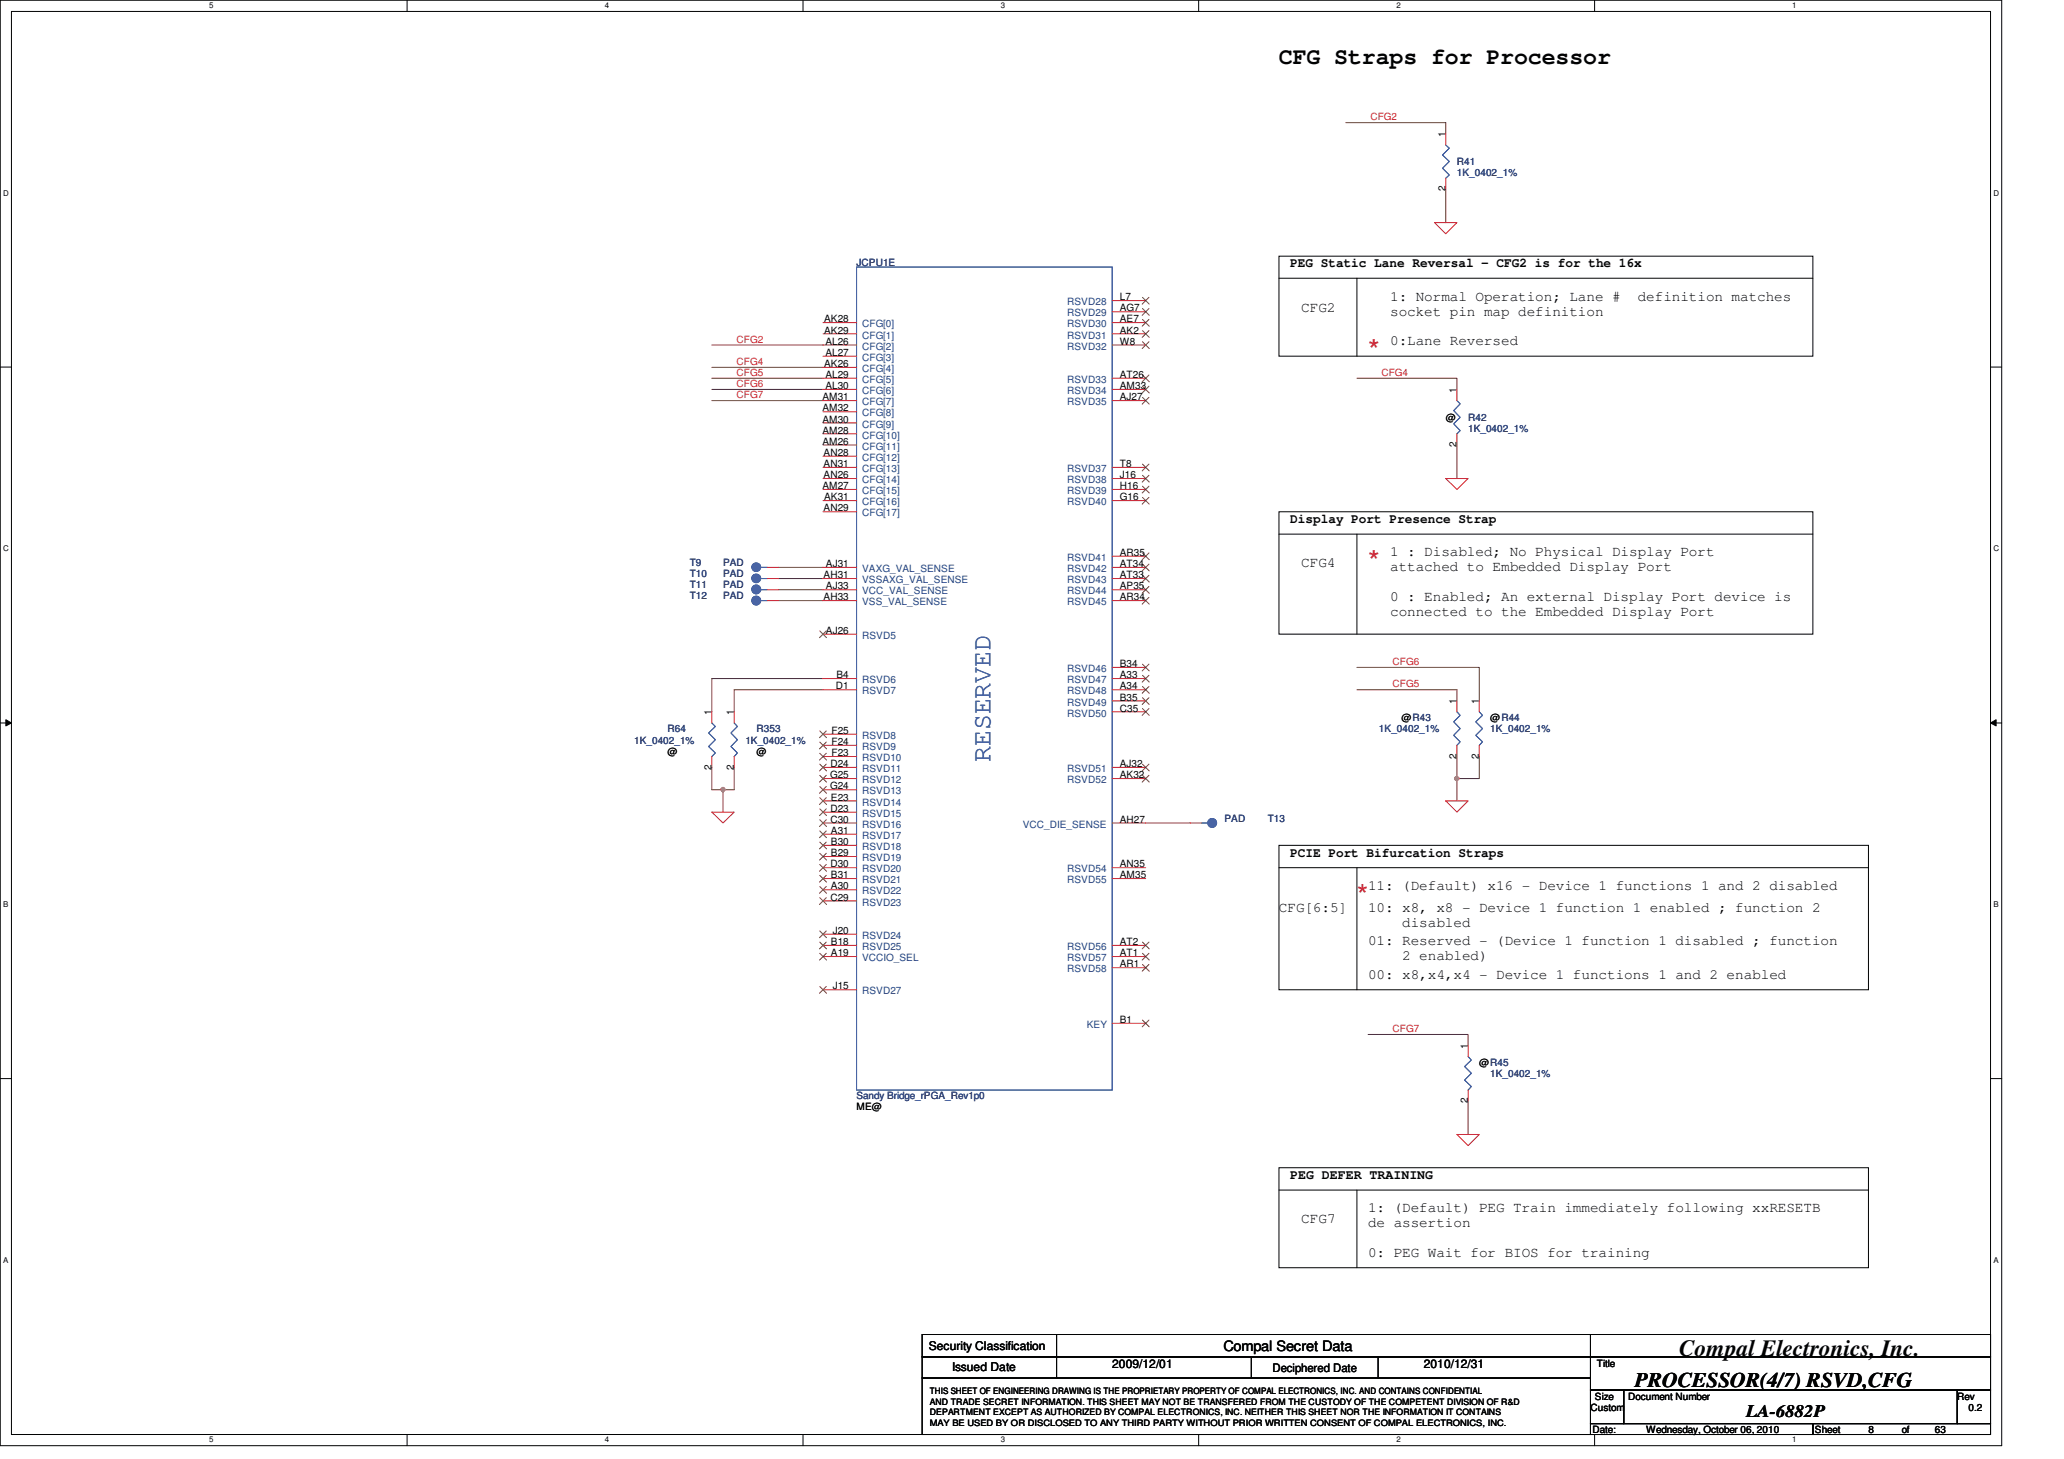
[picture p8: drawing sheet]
<svg xmlns="http://www.w3.org/2000/svg" width="297mm" height="210mm" viewBox="0 0 297 210" stroke-linecap="round" stroke-linejoin="round" font-family="sans-serif">
<path d="M0 0h288.1v208.1h-288.1zM1.6 1.6h284.9v204.9h-284.9z" fill="none" stroke="#010202" stroke-width=".14"/>
<g fill="#fff">
<path d="M30.1 .2h.6v1.2h-.6z"/>
<path d="M30.1 206.6h.6v1.2h-.6z"/>
</g>
<path d="M58.6 0v1.6M58.6 206.5v1.6" fill="none" stroke="#010202" stroke-width=".14"/>
<g fill="#fff">
<path d="M87 .2h.6v1.2h-.6z"/>
<path d="M87 206.6h.6v1.2h-.6z"/>
</g>
<path d="M115.6 0v1.6M115.6 206.5v1.6" fill="none" stroke="#010202" stroke-width=".14"/>
<g fill="#fff">
<path d="M144 .2h.6v1.2h-.6z"/>
<path d="M144 206.6h.6v1.2h-.6z"/>
</g>
<path d="M172.5 0v1.6M172.5 206.5v1.6" fill="none" stroke="#010202" stroke-width=".14"/>
<g fill="#fff">
<path d="M201 .2h.5v1.2h-.5z"/>
<path d="M201 206.6h.5v1.2h-.5z"/>
</g>
<path d="M229.5 0v1.6M229.5 206.5v1.6" fill="none" stroke="#010202" stroke-width=".14"/>
<g fill="#fff">
<path d="M257.9 .2h.6v1.2h-.6z"/>
<path d="M257.9 206.6h.6v1.2h-.6z"/>
<path d="M.5 27.2h.7v1.2h-.7z"/>
<path d="M286.9 27.2h.8v1.2h-.8z"/>
<path d="M.5 78.4h.7v1.2h-.7z"/>
<path d="M286.9 78.4h.8v1.2h-.8z"/>
</g>
<path d="M0 52.8h1.6M286.5 52.8h1.6" fill="none" stroke="#010202" stroke-width=".14"/>
<g fill="#fff">
<path d="M.5 129.6h.7v1.2h-.7z"/>
<path d="M286.9 129.6h.7v1.2h-.7z"/>
</g>
<path d="M0 104.1h1.6M286.5 104.1h1.6" fill="none" stroke="#010202" stroke-width=".14"/>
<path d="M.8 103.6l.8 .5-.8 .4z" fill="#010202"/>
<path d="M.8 103.6l.8 .5-.8 .4z" fill="none" stroke="#010202" stroke-width=".14"/>
<path d="M286.5 104.1l.8-.5v.9z" fill="#010202"/>
<path d="M286.5 104.1l.8-.5v.9z" fill="none" stroke="#010202" stroke-width=".14"/>
<g fill="#fff">
<path d="M.5 180.8h.7v1.2h-.7z"/>
<path d="M286.9 180.8h.7v1.2h-.7z"/>
</g>
<path d="M0 155.2h1.6M286.5 155.2h1.6" fill="none" stroke="#010202" stroke-width=".14"/>
<path d="M195.3 54.4h14.4v1.6M209.7 64v4.9M195.3 96.1h17.6v4.8M209.7 108.9v6.4M212.9 108.9v3.2h-3.2" fill="none" stroke="#7f1442" stroke-width=".14"/>
<circle cx="209.7" cy="112" r=".31" fill="#b9529f"/>
<circle cx="209.7" cy="112" r=".31" fill="none" stroke="#b9529f" stroke-width=".14"/>
<g fill="none" stroke="#7f1442" stroke-width=".14">
<path d="M193.7 17.6h14.4v1.7M208.1 27.3v4.7M102.4 54.4h16M102.4 49.7h16M102.4 52.9h16M102.4 56h16M102.4 57.7h16M112.1 81.7h6.3M112.1 83.3h6.3M112.1 84.9h6.3M112.1 86.4h6.3M118.4 99.3h-12.7v3.1"/>
<path d="M118.4 97.7h-16v4.7M195.3 99.3h14.4v1.6M102.4 110.4v3.3M105.7 110.4v3.3h-1.6v3.2M164.9 118.4h6.4M196.9 148.9h14.4v1.5M211.3 158.4v4.9"/>
</g>
<circle cx="104" cy="113.6" r=".31" fill="#b9529f"/>
<circle cx="104" cy="113.6" r=".31" fill="none" stroke="#b9529f" stroke-width=".14"/>
<path d="M102.4 113.7h1.7" fill="none" stroke="#7f1442" stroke-width=".14"/>
<path d="M206.5 32h3.2l-1.6 1.7zM208.1 68.9h3.2l-1.6 1.5zM102.4 116.9h3.3l-1.6 1.5zM208.1 115.3h3.2l-1.6 1.6zM209.7 163.3h3.2l-1.6 1.6z" fill="none" stroke="#ed2024" stroke-width=".14"/>
<g fill="none" stroke="#010202" stroke-width=".14">
<path d="M184.1 36.9h76.8v14.4h-76.8zM184.1 40h76.8M195.3 40v11.3M184.1 73.7h76.8v17.6h-76.8zM184.1 76.9h76.8M195.3 76.9v14.4M184.1 121.7h84.8v20.7h-84.8zM184.1 124.9h84.8M195.3 124.9v17.5M184.1 168.1h84.8v14.4h-84.8zM184.1 171.3h84.8M195.3 171.3v11.2"/>
<path d="M132.7 192.1h96.2v3.2h-96.2zM132.7 195.3h96.2v3h-96.2zM132.7 198.3h96.2v8.2h-96.2zM152.1 192.1v6.2M180.1 195.3v3M198.3 195.3v3M228.9 192.1h57.6v3.2h-57.6zM228.9 195.3h57.6v4.8h-57.6zM228.9 200.1h4.8v4.8h-4.8zM228.9 204.9h32v1.6h-32zM233.7 200.1h48v4.8h-48zM260.9 204.9h25.6v1.6h-25.6z"/>
<path d="M281.7 200.1h4.8v4.8h-4.8z"/>
</g>
<circle cx="108.8" cy="81.6" r=".63" fill="#3953a4"/>
<g fill="none" stroke="#3953a4" stroke-width=".14">
<path d="M109.5 81.7h.9"/>
<circle cx="108.8" cy="81.6" r=".63"/>
</g>
<circle cx="108.8" cy="81.6" r=".63" fill="#3953a4"/>
<g fill="none" stroke="#3953a4" stroke-width=".14">
<path d="M109.5 81.7h.9M211.3 152.1l.4 .5-.9 .9 .9 1-.9 .9 .9 1-.4 .5"/>
<circle cx="108.8" cy="81.6" r=".63"/>
</g>
<path d="M110.4 81.7h1.7M211.3 150.4v1.7M211.3 156.9v1.6" fill="none" stroke="#ed2024" stroke-width=".14"/>
<circle cx="108.8" cy="84.8" r=".64" fill="#3953a4"/>
<g fill="none" stroke="#3953a4" stroke-width=".14">
<path d="M109.5 84.9h.9"/>
<circle cx="108.8" cy="84.8" r=".64"/>
</g>
<circle cx="108.8" cy="84.8" r=".64" fill="#3953a4"/>
<g fill="none" stroke="#3953a4" stroke-width=".14">
<path d="M109.5 84.9h.9M212.9 102.4l.5 .6-1 .9 1 1-1 .9 1 1-.5 .5"/>
<circle cx="108.8" cy="84.8" r=".64"/>
</g>
<path d="M110.4 84.9h1.7M212.9 100.9v1.5M212.9 107.3v1.6" fill="none" stroke="#ed2024" stroke-width=".14"/>
<circle cx="174.4" cy="118.4" r=".64" fill="#3953a4"/>
<g fill="none" stroke="#3953a4" stroke-width=".14">
<path d="M172.9 118.4h.9"/>
<circle cx="174.4" cy="118.4" r=".64"/>
</g>
<circle cx="174.4" cy="118.4" r=".64" fill="#3953a4"/>
<g fill="none" stroke="#3953a4" stroke-width=".14">
<path d="M105.7 104.1l.4 .5-.9 .9 .9 1-.9 .9 .9 1-.4 .5M172.9 118.4h.9"/>
<circle cx="174.4" cy="118.4" r=".64"/>
</g>
<path d="M105.7 102.4v1.7M105.7 108.9v1.5M171.3 118.4h1.6" fill="none" stroke="#ed2024" stroke-width=".14"/>
<circle cx="108.8" cy="83.2" r=".63" fill="#3953a4"/>
<g fill="none" stroke="#3953a4" stroke-width=".14">
<path d="M109.5 83.3h.9"/>
<circle cx="108.8" cy="83.2" r=".63"/>
</g>
<circle cx="108.8" cy="83.2" r=".63" fill="#3953a4"/>
<g fill="none" stroke="#3953a4" stroke-width=".14">
<path d="M109.5 83.3h.9M209.7 102.4l.4 .6-.9 .9 .9 1-.9 .9 .9 1-.4 .5"/>
<circle cx="108.8" cy="83.2" r=".63"/>
</g>
<path d="M110.4 83.3h1.7M209.7 100.9v1.5M209.7 107.3v1.6" fill="none" stroke="#ed2024" stroke-width=".14"/>
<circle cx="108.8" cy="86.4" r=".64" fill="#3953a4"/>
<g fill="none" stroke="#3953a4" stroke-width=".14">
<path d="M109.5 86.4h.9"/>
<circle cx="108.8" cy="86.4" r=".64"/>
</g>
<circle cx="108.8" cy="86.4" r=".64" fill="#3953a4"/>
<g fill="none" stroke="#3953a4" stroke-width=".14">
<path d="M123.3 38.4h36.8v118.5h-36.8zM208.1 20.9l.5 .4-1 1 1 .9-1 1 1 1-.5 .5M209.7 57.7l.4 .4-.9 1 .9 1-.9 .9 .9 1-.4 .4M109.5 86.4h.9M102.4 104.1l.6 .5-1 .9 1 1-1 .9 1 1-.6 .5"/>
<circle cx="108.8" cy="86.4" r=".64"/>
</g>
<g fill="none" stroke="#ed2024" stroke-width=".14">
<path d="M208.1 19.3v1.6M208.1 25.7v1.6M118.4 46.4h4.9M118.4 48h4.9M118.4 49.7h4.9M118.4 51.3h4.9M118.4 52.9h4.9M118.4 54.4h4.9M118.4 56h4.9M118.4 57.7h4.9M118.4 59.3h4.9M160.1 46.4h4.8"/>
<path d="M160.1 48h4.8M160.1 49.7h4.8M160.1 54.4h4.8M160.1 56h4.8M160.1 57.7h4.8M160.1 43.3h4.8M160.1 44.9h4.8M209.7 56v1.7M118.4 60.9h4.9M118.4 62.4h4.9M118.4 64h4.9M118.4 65.7h4.9"/>
<path d="M118.4 67.3h4.9M118.4 68.9h4.9M118.4 70.4h4.9M118.4 72h4.9M118.4 73.7h4.9M160.1 67.3h4.8M160.1 68.9h4.8M160.1 70.4h4.8M160.1 72h4.8M209.7 62.4v1.6M110.4 86.4h1.7M118.4 86.4h4.9"/>
<path d="M118.4 81.7h4.9M118.4 83.3h4.9M118.4 97.7h4.9M118.4 99.3h4.9M118.4 84.9h4.9M118.4 91.3h4.9M160.1 86.4h4.8M160.1 81.7h4.8M160.1 80h4.8M160.1 83.3h4.8M160.1 96.1h4.8M160.1 97.7h4.8"/>
<path d="M160.1 99.3h4.8M160.1 84.9h4.8M102.4 102.4v1.7M102.4 108.9v1.5M118.4 110.4h4.9M118.4 112.1h4.9M118.4 118.4h4.9M118.4 116.9h4.9M118.4 105.7h4.9M118.4 107.3h4.9M118.4 113.7h4.9M118.4 115.3h4.9"/>
<path d="M118.4 108.9h4.9M160.1 100.9h4.8M160.1 102.4h4.8M160.1 110.4h4.8M160.1 112.1h4.8M160.1 118.4h4.8M118.4 136.1h4.9M118.4 137.7h4.9M118.4 120.1h4.9M118.4 121.7h4.9M118.4 124.9h4.9M118.4 123.3h4.9"/>
<path d="M118.4 128.1h4.9M118.4 126.4h4.9M118.4 129.7h4.9M118.4 134.4h4.9M160.1 136.1h4.8M160.1 137.7h4.8M160.1 139.3h4.8M160.1 124.9h4.8M160.1 126.4h4.8M118.4 142.4h4.9M160.1 147.3h4.8"/>
</g>
<g fill="none" stroke="#7f421c" stroke-width=".14">
<path d="M164.4 55.6l1 1M164.4 57.2l1 1M164.4 46l1 .9M164.4 47.6l1 1M164.4 42.8l1 1M164.4 44.4l1 1M164.4 49.2l1 1M164.4 54l1 .9M165.4 55.6l-1 1M165.4 57.2l-1 1M165.4 46l-1 .9M165.4 47.6l-1 1"/>
<path d="M165.4 42.8l-1 1M165.4 44.4l-1 1M165.4 49.2l-1 1M165.4 54l-1 .9M164.4 68.4l1 1M164.4 70l1 .9M164.4 71.6l1 1M164.4 79.6l1 1M164.4 66.8l1 1M165.4 68.4l-1 1M165.4 70l-1 .9M165.4 71.6l-1 1"/>
<path d="M165.4 79.6l-1 1M165.4 66.8l-1 1M118 90.8l1 1M118.9 90.8l-1 1M164.4 81.2l1 1M164.4 82.8l1 1M164.4 86l1 .9M164.4 95.6l1 1M164.4 97.2l1 1M164.4 98.8l1 1M164.4 84.4l1 1M165.4 81.2l-1 1"/>
<path d="M165.4 82.8l-1 1M165.4 86l-1 .9M165.4 95.6l-1 1M165.4 97.2l-1 1M165.4 98.8l-1 1M165.4 84.4l-1 1M118 118l1 1M118 116.4l1 1M118 119.6l1 1M118 105.2l1 1M118 106.8l1 1M118 110l1 1"/>
<path d="M118 111.6l1 1M118 113.2l1 1M118 114.8l1 1M118 108.4l1 1M118.9 116.4l-1 1M118.9 118l-1 1M118.9 119.6l-1 1M118.9 105.2l-1 1M118.9 106.8l-1 1M118.9 110l-1 1M118.9 111.6l-1 1M118.9 113.2l-1 1"/>
<path d="M118.9 114.8l-1 1M118.9 108.4l-1 1M164.4 100.4l1 1M164.4 102l1 1M164.4 110l1 1M164.4 111.6l1 1M165.4 100.4l-1 1M165.4 102l-1 1M165.4 110l-1 1M165.4 111.6l-1 1M118 121.2l1 1M118 124.4l1 1"/>
<path d="M118 122.8l1 1M118 127.6l1 1M118 126l1 1M118 129.2l1 1M118 134l1 1M118 135.6l1 1M118 137.2l1 1M118.9 121.2l-1 1M118.9 124.4l-1 1M118.9 122.8l-1 1M118.9 127.6l-1 1M118.9 126l-1 1"/>
<path d="M118.9 129.2l-1 1M118.9 134l-1 1M118.9 135.6l-1 1M118.9 137.2l-1 1M164.4 135.6l1 1M164.4 137.2l1 1M164.4 138.8l1 1M165.4 135.6l-1 1M165.4 137.2l-1 1M165.4 138.8l-1 1M118 142l1 1M118.9 142l-1 1"/>
<path d="M164.4 146.8l1 1M165.4 146.8l-1 1"/>
</g>
<circle cx="209.7" cy="112" r=".31" fill="#b9529f"/>
<circle cx="209.7" cy="112" r=".31" fill="none" stroke="#b9529f" stroke-width=".14"/>
<circle cx="104" cy="113.6" r=".31" fill="#b9529f"/>
<circle cx="104" cy="113.6" r=".31" fill="none" stroke="#b9529f" stroke-width=".14"/>
<g font-size="4.3" fill="#ed2024">
<text x="196.9" y="51.9">*</text>
<text x="196.9" y="82.3">*</text>
<text x="195.3" y="130.3">*</text>
</g>
<text font-size="3.8" fill="#3953a4" x="142.5" y="109.7" transform="rotate(-90 142.5 109.7)">RESERVED</text>
<g font-size="3.3" fill="#010202">
<text x="184.1" y="9.2">CFG Straps for Processor</text>
<text x="241.7" y="195.1">Compal Electronics, Inc.</text>
</g>
<text font-size="3" fill="#010202" x="235.3" y="199.6">PROCESSOR(4/7) RSVD,CFG</text>
<text font-size="2.5" fill="#010202" x="251.3" y="204">LA-6882P</text>
<g font-size="2.1" fill="#010202">
<text x="187.3" y="44.9">CFG2</text>
<text x="200.1" y="43.3">1: Normal Operation; Lane #</text>
<text x="200.1" y="45.4">socket pin map definition</text>
<text x="235.7" y="43.3">definition matches</text>
<text x="200.1" y="49.7">0:Lane Reversed</text>
<text x="187.3" y="81.7">CFG4</text>
<text x="200.1" y="80">1 : Disabled; No Physical Display Port</text>
<text x="200.1" y="82.2">attached to Embedded Display Port</text>
<text x="200.1" y="86.5">0 : Enabled; An external Display Port device is</text>
<text x="200.1" y="88.6">connected to the Embedded Display Port</text>
<text x="184.1" y="131.3">CFG[6:5]</text>
<text x="196.9" y="131.3">10: x8, x8 - Device 1 function 1 enabled ; function 2</text>
<text x="196.9" y="128.1">11: (Default) x16 - Device 1 functions 1 and 2 disabled</text>
<text x="196.9" y="136.1">01: Reserved - (Device 1 function 1 disabled ; function</text>
<text x="201.8" y="133.4">disabled</text>
<text x="196.9" y="140.9">00: x8,x4,x4 - Device 1 functions 1 and 2 enabled</text>
<text x="201.8" y="138.2">2 enabled)</text>
<text x="187.3" y="176.1">CFG7</text>
<text x="196.9" y="174.5">1: (Default) PEG Train immediately following xxRESETB</text>
<text x="196.9" y="176.7">de assertion</text>
<text x="196.9" y="180.9">0: PEG Wait for BIOS for training</text>
<text x="176.1" y="194.5">Compal Secret Data</text>
</g>
<g font-size="1.9" fill="#010202">
<text x="185.7" y="38.5">PEG Static Lane Reversal - CFG2 is for the 16x</text>
<text x="185.7" y="75.3">Display Port Presence Strap</text>
<text x="185.7" y="123.3">PCIE Port Bifurcation Straps</text>
<text x="185.7" y="169.7">PEG DEFER TRAINING</text>
</g>
<g font-size="1.7" fill="#010202">
<text x="133.7" y="194.3">Security Classification</text>
<text x="137" y="197.4">Issued Date</text>
<text x="160.1" y="196.9">2009/12/01</text>
<text x="183.1" y="197.4">Deciphered Date</text>
<text x="204.9" y="196.9">2010/12/31</text>
</g>
<g font-size="1.4" fill="#ed2024">
<text x="197.2" y="17.3">CFG2</text>
<text x="106" y="49.3">CFG2</text>
<text x="106" y="52.5">CFG4</text>
<text x="106" y="55.7">CFG6</text>
<text x="106" y="57.3">CFG7</text>
<text x="106" y="54.1">CFG5</text>
<text x="198.8" y="54.1">CFG4</text>
<text x="200.4" y="95.7">CFG6</text>
<text x="200.4" y="98.9">CFG5</text>
<text x="200.4" y="148.5">CFG7</text>
</g>
<g font-size="1.4" fill="#010202">
<text x="208" y="19.8" transform="rotate(-90 208 19.8)">1</text>
<text x="208" y="27.6" transform="rotate(-90 208 27.6)">2</text>
<text x="118.6" y="46.4">AK28</text>
<text x="161.2" y="46.4">AE7</text>
<text x="161.2" y="43.2">L7</text>
<text x="161.2" y="44.8">AG7</text>
<text x="118.6" y="48">AK29</text>
<text x="118.6" y="52.8">AK26</text>
<text x="118.8" y="49.6">AL26</text>
<text x="118.8" y="51.2">AL27</text>
<text x="161.2" y="48">AK2</text>
<text x="161.2" y="49.6">W8</text>
<text x="118.4" y="57.6">AM31</text>
<text x="118.4" y="59.2">AM32</text>
<text x="118.8" y="54.4">AL29</text>
<text x="118.8" y="56">AL30</text>
<text x="161.2" y="56">AM33</text>
<text x="161.2" y="57.6">AJ27</text>
<text x="161.2" y="54.4">AT26</text>
<text x="209.6" y="56.6" transform="rotate(-90 209.6 56.6)">1</text>
<text x="118.4" y="60.8">AM30</text>
<text x="118.4" y="62.4">AM28</text>
<text x="118.4" y="64">AM26</text>
<text x="118.5" y="65.6">AN28</text>
<text x="208.1" y="60.6">@</text>
<text x="209.6" y="64.3" transform="rotate(-90 209.6 64.3)">2</text>
<text x="118.4" y="70.4">AM27</text>
<text x="118.5" y="67.2">AN31</text>
<text x="118.5" y="68.8">AN26</text>
<text x="161.2" y="68.8">J16</text>
<text x="161.2" y="70.4">H16</text>
<text x="161.2" y="67.2">T8</text>
<text x="118.5" y="73.6">AN29</text>
<text x="118.6" y="72">AK31</text>
<text x="161.2" y="72">G16</text>
<text x="118.5" y="83.2">AH31</text>
<text x="118.9" y="81.6">AJ31</text>
<text x="161.2" y="81.6">AT34</text>
<text x="161.2" y="80">AR35</text>
<text x="161.2" y="83.2">AT33</text>
<text x="118.5" y="86.4">AH33</text>
<text x="118.9" y="84.8">AJ33</text>
<text x="161.2" y="86.4">AR34</text>
<text x="161.2" y="84.8">AP35</text>
<text x="118.9" y="91.2">AJ26</text>
<text x="120.3" y="99.2">D1</text>
<text x="120.4" y="97.6">B4</text>
<text x="161.2" y="96">B34</text>
<text x="161.2" y="97.6">A33</text>
<text x="161.2" y="99.2">A34</text>
<text x="161.2" y="100.8">B35</text>
<text x="209.6" y="101.3" transform="rotate(-90 209.6 101.3)">1</text>
<text x="212.8" y="101.3" transform="rotate(-90 212.8 101.3)">1</text>
<text x="102.4" y="103" transform="rotate(-90 102.4 103)">1</text>
<text x="105.6" y="103" transform="rotate(-90 105.6 103)">1</text>
<text x="119.7" y="105.6">F25</text>
<text x="119.7" y="107.2">F24</text>
<text x="161.2" y="102.4">C35</text>
<text x="201.7" y="103.8">@R43</text>
<text x="214.5" y="103.8">@R44</text>
<text x="96.1" y="108.6">@</text>
<text x="102.4" y="110.8" transform="rotate(-90 102.4 110.8)">2</text>
<text x="105.6" y="110.8" transform="rotate(-90 105.6 110.8)">2</text>
<text x="108.9" y="108.6">@</text>
<text x="119.5" y="112">G25</text>
<text x="119.5" y="113.6">G24</text>
<text x="119.5" y="110.4">D24</text>
<text x="119.7" y="108.8">F23</text>
<text x="161.2" y="110.4">AJ32</text>
<text x="161.2" y="112">AK32</text>
<text x="209.6" y="109.2" transform="rotate(-90 209.6 109.2)">2</text>
<text x="212.8" y="109.2" transform="rotate(-90 212.8 109.2)">2</text>
<text x="119.5" y="118.4">C30</text>
<text x="119.5" y="116.8">D23</text>
<text x="119.6" y="115.2">E23</text>
<text x="161.2" y="118.4">AH27</text>
<text x="119.5" y="124.8">D30</text>
<text x="119.6" y="120">A31</text>
<text x="119.6" y="121.6">B30</text>
<text x="119.6" y="123.2">B29</text>
<text x="161.2" y="124.8">AN35</text>
<text x="119.5" y="129.6">C29</text>
<text x="119.6" y="128">A30</text>
<text x="119.6" y="126.4">B31</text>
<text x="161.2" y="126.4">AM35</text>
<text x="119.6" y="136">B18</text>
<text x="119.6" y="137.6">A19</text>
<text x="119.8" y="134.4">J20</text>
<text x="161.2" y="136">AT2</text>
<text x="161.2" y="137.6">AT1</text>
<text x="119.8" y="142.4">J15</text>
<text x="161.2" y="139.2">AR1</text>
<text x="161.2" y="147.2">B1</text>
<text x="211.2" y="151" transform="rotate(-90 211.2 151)">1</text>
<text x="212.9" y="153.4">@R45</text>
<text x="123.3" y="159.8">ME@</text>
<text x="211.2" y="158.8" transform="rotate(-90 211.2 158.8)">2</text>
<text x="229.8" y="196.8">Title</text>
<text x="228.9" y="203">Custom</text>
<text x="229.5" y="201.4">Size</text>
<text x="234.3" y="201.4">Document Number</text>
<text x="281.7" y="201.4">Rev</text>
<text x="283.3" y="203">0.2</text>
<text x="229.2" y="206.2">Date:</text>
<text x="236.9" y="206.2">Wednesday, October 06, 2010</text>
<text x="261.2" y="206.2">Sheet</text>
<text x="268.9" y="206.2">8</text>
<text x="273.7" y="206.2">of</text>
<text x="278.5" y="206.2">63</text>
</g>
<g font-size="1.4" fill="#282973">
<text x="209.7" y="23.8">R41</text>
<text x="209.7" y="25.4">1K_0402_1%</text>
<text x="123.3" y="38.2">JCPU1E</text>
<text x="211.3" y="60.6">R42</text>
<text x="211.3" y="62.2">1K_0402_1%</text>
<text x="99.3" y="81.4">T9</text>
<text x="99.3" y="83">T10</text>
<text x="104.1" y="81.4">PAD</text>
<text x="104.1" y="83">PAD</text>
<text x="99.3" y="84.6">T11</text>
<text x="99.3" y="86.2">T12</text>
<text x="104.1" y="84.6">PAD</text>
<text x="104.1" y="86.2">PAD</text>
<text x="91.3" y="107">1K_0402_1%</text>
<text x="96.1" y="105.4">R64</text>
<text x="107.3" y="107">1K_0402_1%</text>
<text x="108.9" y="105.4">R353</text>
<text x="198.5" y="105.4">1K_0402_1%</text>
<text x="214.5" y="105.4">1K_0402_1%</text>
<text x="176.2" y="118.2">PAD</text>
<text x="182.5" y="118.2">T13</text>
<text x="214.5" y="155">1K_0402_1%</text>
<text x="123.3" y="158.2">Sandy Bridge_rPGA_Rev1p0</text>
</g>
<g font-size="1.4" fill="#1d437e">
<text x="124.1" y="47.1">CFG[0]</text>
<text x="153.6" y="47.1">RSVD30</text>
<text x="153.6" y="43.9">RSVD28</text>
<text x="153.6" y="45.5">RSVD29</text>
<text x="124.1" y="48.7">CFG[1]</text>
<text x="124.1" y="50.3">CFG[2]</text>
<text x="124.1" y="51.9">CFG[3]</text>
<text x="124.1" y="53.5">CFG[4]</text>
<text x="153.6" y="48.7">RSVD31</text>
<text x="153.6" y="50.3">RSVD32</text>
<text x="124.1" y="55.1">CFG[5]</text>
<text x="124.1" y="56.7">CFG[6]</text>
<text x="124.1" y="58.3">CFG[7]</text>
<text x="124.1" y="59.9">CFG[8]</text>
<text x="153.6" y="56.7">RSVD34</text>
<text x="153.6" y="58.3">RSVD35</text>
<text x="153.6" y="55.1">RSVD33</text>
<text x="124.1" y="61.5">CFG[9]</text>
<text x="124.1" y="63.1">CFG[10]</text>
<text x="124.1" y="64.7">CFG[11]</text>
<text x="124.1" y="66.3">CFG[12]</text>
<text x="124.1" y="67.9">CFG[13]</text>
<text x="124.1" y="69.6">CFG[14]</text>
<text x="124.1" y="71.1">CFG[15]</text>
<text x="153.6" y="69.6">RSVD38</text>
<text x="153.6" y="71.1">RSVD39</text>
<text x="153.6" y="67.9">RSVD37</text>
<text x="124.1" y="72.7">CFG[16]</text>
<text x="124.1" y="74.3">CFG[17]</text>
<text x="153.6" y="72.7">RSVD40</text>
<text x="124.1" y="82.3">VAXG_VAL_SENSE</text>
<text x="124.1" y="83.9">VSSAXG_VAL_SENSE</text>
<text x="153.6" y="82.3">RSVD42</text>
<text x="153.6" y="80.7">RSVD41</text>
<text x="153.6" y="83.9">RSVD43</text>
<text x="124.1" y="85.6">VCC_VAL_SENSE</text>
<text x="124.1" y="87.1">VSS_VAL_SENSE</text>
<text x="153.6" y="87.1">RSVD45</text>
<text x="153.6" y="85.6">RSVD44</text>
<text x="124.1" y="91.9">RSVD5</text>
<text x="124.1" y="98.3">RSVD6</text>
<text x="124.1" y="99.9">RSVD7</text>
<text x="153.6" y="96.7">RSVD46</text>
<text x="153.6" y="98.3">RSVD47</text>
<text x="153.6" y="99.9">RSVD48</text>
<text x="153.6" y="101.6">RSVD49</text>
<text x="124.1" y="106.3">RSVD8</text>
<text x="124.1" y="107.9">RSVD9</text>
<text x="153.6" y="103.1">RSVD50</text>
<text x="124.1" y="111.1">RSVD11</text>
<text x="124.1" y="112.7">RSVD12</text>
<text x="124.1" y="109.6">RSVD10</text>
<text x="153.6" y="111.1">RSVD51</text>
<text x="153.6" y="112.7">RSVD52</text>
<text x="124.1" y="119.1">RSVD16</text>
<text x="124.1" y="117.6">RSVD15</text>
<text x="124.1" y="114.3">RSVD13</text>
<text x="124.1" y="115.9">RSVD14</text>
<text x="147.2" y="119.1">VCC_DIE_SENSE</text>
<text x="124.1" y="120.7">RSVD17</text>
<text x="124.1" y="122.3">RSVD18</text>
<text x="124.1" y="125.6">RSVD20</text>
<text x="124.1" y="123.9">RSVD19</text>
<text x="153.6" y="125.6">RSVD54</text>
<text x="124.1" y="128.7">RSVD22</text>
<text x="124.1" y="127.1">RSVD21</text>
<text x="124.1" y="130.3">RSVD23</text>
<text x="153.6" y="127.1">RSVD55</text>
<text x="124.1" y="135.1">RSVD24</text>
<text x="124.1" y="136.7">RSVD25</text>
<text x="153.6" y="136.7">RSVD56</text>
<text x="124.1" y="143.1">RSVD27</text>
<text x="124.1" y="138.3">VCCIO_SEL</text>
<text x="153.6" y="138.3">RSVD57</text>
<text x="153.6" y="140">RSVD58</text>
<text x="156.4" y="148">KEY</text>
</g>
<g font-size="1.3" fill="#010202">
<text x="133.8" y="203.7">DEPARTMENT EXCEPT AS AUTHORIZED BY COMPAL ELECTRONICS, INC. NEITHER THIS SHEET NOR THE INFORMATION IT CONTAINS</text>
<text x="133.8" y="200.6">THIS SHEET OF ENGINEERING DRAWING IS THE PROPRIETARY PROPERTY OF COMPAL ELECTRONICS, INC. AND CONTAINS CONFIDENTIAL</text>
<text x="133.8" y="202.1">AND TRADE SECRET INFORMATION. THIS SHEET MAY NOT BE TRANSFERED FROM THE CUSTODY OF THE COMPETENT DIVISION OF R&amp;D</text>
<text x="133.8" y="205.2">MAY BE USED BY OR DISCLOSED TO ANY THIRD PARTY WITHOUT PRIOR WRITTEN CONSENT OF COMPAL ELECTRONICS, INC.</text>
</g>
<g font-size="1.1" fill="#010202">
<text x="30.1" y="1.2">5</text>
<text x="87" y="1.2">4</text>
<text x="144" y="1.2">3</text>
<text x="201" y="1.2">2</text>
<text x="257.9" y="1.2">1</text>
<text x=".5" y="28.2">D</text>
<text x="286.9" y="28.2">D</text>
<text x=".5" y="79.4">C</text>
<text x="286.9" y="79.4">C</text>
<text x=".5" y="130.6">B</text>
<text x="286.9" y="130.6">B</text>
<text x=".5" y="181.8">A</text>
<text x="286.9" y="181.8">A</text>
<text x="30.1" y="207.6">5</text>
<text x="87" y="207.6">4</text>
<text x="144" y="207.6">3</text>
<text x="201" y="207.6">2</text>
<text x="257.9" y="207.6">1</text>
</g>
</svg>
